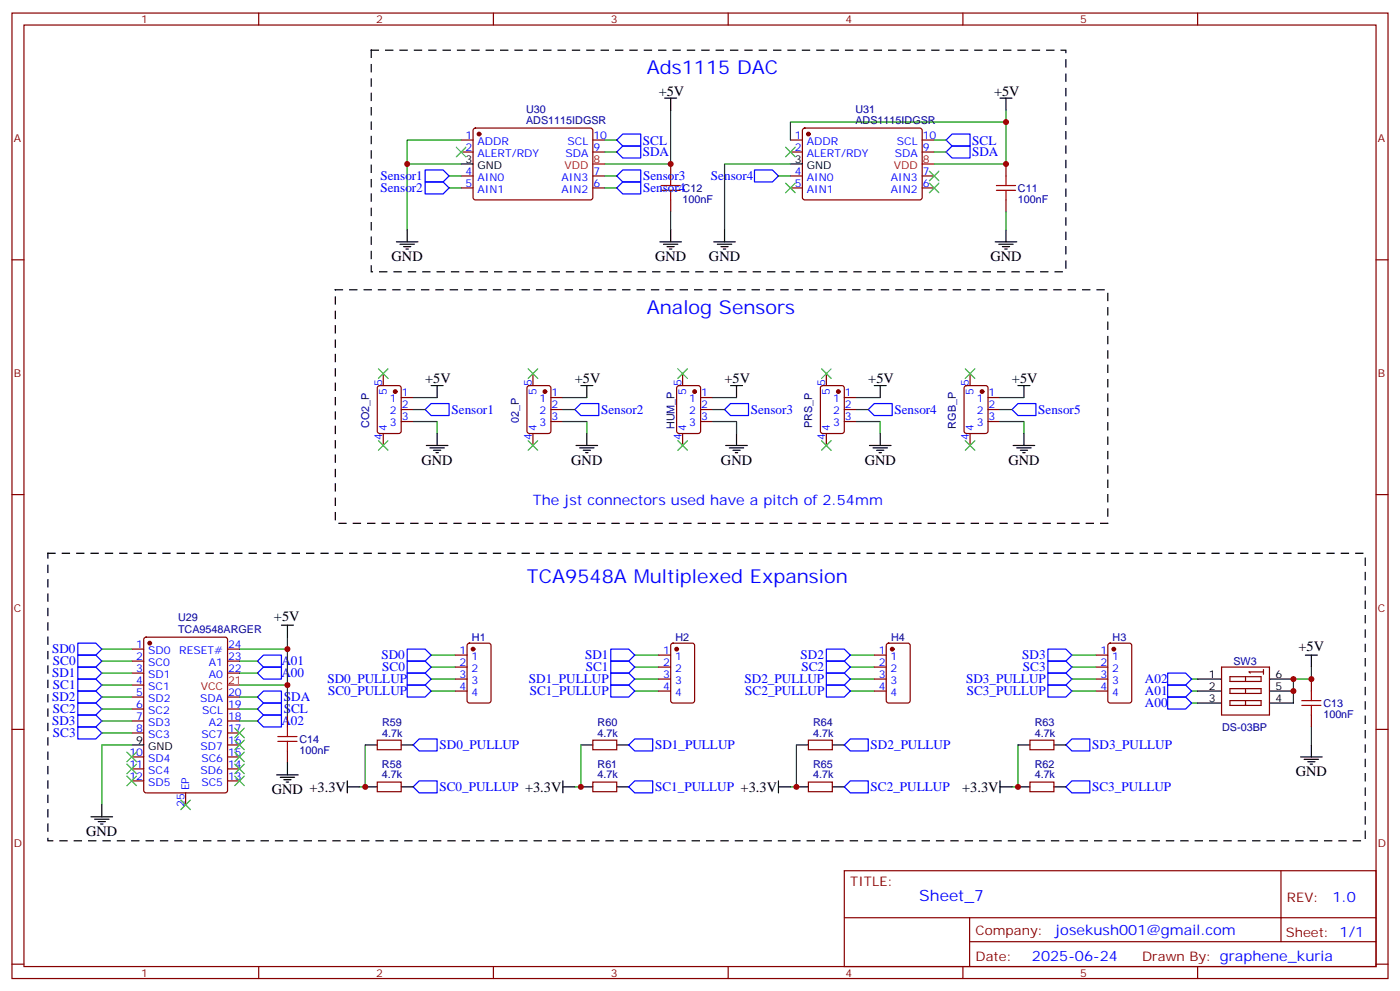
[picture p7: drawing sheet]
<svg xmlns="http://www.w3.org/2000/svg" width="412mm" height="292mm" viewBox="0 0 412 292" stroke-linecap="round" stroke-linejoin="round" font-family="sans-serif">
<g fill="none" stroke="#870000" stroke-width=".35">
<path d="M3.5 3.8h405.4v284.4h-405.4zM7.1 7.4h398.2v277.3h-398.2zM76.2 3.8v3.6M145.3 3.8v3.6M214.5 3.8v3.6M283.6 3.8v3.6M352.8 3.8v3.6M139.6 37.9l.5-.2 34.1 .1 .4 .6v20l-.7 .5-34.1-.1-.5-.6v-19.8zM236.6 37.9l.5-.2 34.1 .1 .4 .6v20l-.7 .5-34.1-.1-.4-.6v-19.8zM135.8 41.2h3.5M135.8 44.8h3.5M135.8 51.8h3.5"/>
<path d="M135.8 55.4h3.5M174.6 41.2h3.6M174.6 44.8h3.6M174.6 51.8h3.6M174.6 55.4h3.6M197.6 48.3v3.5M197.6 58.9v3.5M232.8 41.2h3.6M232.8 44.8h3.6M232.8 51.8h3.6M232.8 55.4h3.6M271.6 41.2h3.6"/>
<path d="M271.6 44.8h3.6M271.6 51.8h3.6M271.6 55.4h3.6M296.3 48.3v3.5M296.3 58.9v3.5M3.5 76.5h3.6M405.3 76.5h3.6M111.4 113.8l.4-.2h5.7l.6 .4 .1 13-.5 .6-5.9 .1-.6-.5-.1-12.9zM112.9 110v3.6M118.2 117.1h3.5M155.5 113.8l.4-.2h5.7l.6 .4 .1 13-.5 .6-5.9 .1-.6-.5-.1-12.9zM157 110v3.6"/>
<path d="M162.3 117.1h3.5M199.6 113.8l.4-.2h5.7l.6 .4 .1 13-.5 .6-5.9 .1-.6-.5-.1-12.9zM201.1 110v3.6M206.4 117.1h3.5M241.9 113.8l.5-.2h5.6l.7 .4v13l-.5 .6-5.8 .1-.7-.5v-12.9zM243.4 110v3.6M248.7 117.1h3.5M284.2 113.8l.5-.2h5.6l.7 .4v13l-.4 .6-5.9 .1-.7-.5v-12.9zM285.8 110v3.6M291 117.1h3.6M112.9 127.7v3.5M118.2 120.6h3.5"/>
<path d="M118.2 124.1h3.5M157 127.7v3.5M162.3 120.6h3.5M162.3 124.1h3.5M201.1 127.7v3.5M206.4 120.6h3.5M206.4 124.1h3.5M243.4 127.7v3.5M248.7 120.6h3.5M248.7 124.1h3.5M285.8 127.7v3.5M291 120.6h3.6"/>
<path d="M291 124.1h3.6M3.5 145.7h3.6M405.3 145.7h3.6M38.8 191.2h3.5M38.8 194.7h3.5M38.8 198.2h3.5M42.6 187.8l.4-.2h23.3l.7 .5v44.7l-.4 .6-23.6 .1-.6-.5-.1-44.7zM67 191.2h3.6M67 194.7h3.6M67 198.2h3.6M134.1 192.9h3.5M134.1 196.5h3.5"/>
<path d="M134.1 200h3.5M137.8 189.6l.5-.2h5.6l.7 .4v16.5l-.4 .7h-5.9l-.7-.4v-16.5zM194 192.9h3.6M194 196.5h3.6M194 200h3.6M197.8 189.6l.5-.2h5.6l.7 .4v16.5l-.5 .7h-5.8l-.7-.4v-16.5zM257.5 192.9h3.6M257.5 196.5h3.6M257.5 200h3.6M261.3 189.6l.5-.2h5.6l.7 .4v16.5l-.5 .7h-5.8l-.7-.4v-16.5zM322.8 192.9h3.5M322.8 196.5h3.5"/>
<path d="M322.8 200h3.5M326.6 189.6l.4-.2h5.7l.6 .4 .1 16.5-.5 .7h-5.9l-.6-.4-.1-16.5zM359.8 196.5h14.1v14.1h-14.1zM362.3 199.3h9.2v1.4h-9.2zM366.9 199.3v1.4M372.2 197.9h-4.3l.4 .3M372.2 197.2v1.4M386.3 200v3.5M3.5 214.8h3.6M38.8 201.8h3.5M38.8 205.3h3.5M38.8 208.8h3.5"/>
<path d="M38.8 212.3h3.5M38.8 215.9h3.5M67 205.3h3.6M67 208.8h3.6M67 212.3h3.6M67 215.9h3.6M67 219.4h3.6M84.7 210.6v3.5M111.1 218h7.1v2.8h-7.1zM134.1 203.5h3.5M174.6 218h7.1v2.8h-7.1zM194 203.5h3.6"/>
<path d="M238.1 218h7.1v2.8h-7.1zM257.5 203.5h3.6M303.4 218h7v2.8h-7zM322.8 203.5h3.5M362.3 202.8h9.2v1.4h-9.2zM362.3 206.3h9.2v1.5h-9.2zM366.9 202.8v1.4M366.9 206.3v1.5M386.3 210.6v3.5M405.3 214.8h3.6M38.8 222.9h3.5M38.8 226.4h3.5"/>
<path d="M38.8 230h3.5M54.7 233.5v3.5M67 222.9h3.6M67 226.4h3.6M67 230h3.6M84.7 221.2v3.5M111.1 230.3h7.1v2.9h-7.1zM174.6 230.3h7.1v2.9h-7.1zM238.1 230.3h7.1v2.9h-7.1zM303.4 230.3h7v2.9h-7zM248.7 256.4h156.6v28.3h-156.6zM377.3 256.5v20.8"/>
<path d="M248.7 270.3h156.5M285.6 277.3h119.6M285.6 270.3v14.1M3.5 284h3.6M76.2 284.7v3.5M145.3 284.7v3.5M214.5 284.7v3.5M283.6 284.7v3.5M352.8 284.7v3.5M405.3 284h3.6"/>
</g>
<g fill="#870000" stroke="#870000" stroke-width=".35">
<circle cx="141.1" cy="39.5" r=".53"/>
<circle cx="238.1" cy="39.5" r=".53"/>
<circle cx="116.4" cy="115.3" r=".53"/>
<circle cx="160.5" cy="115.3" r=".53"/>
<circle cx="204.6" cy="115.3" r=".53"/>
<circle cx="246.9" cy="115.3" r=".53"/>
<circle cx="289.3" cy="115.3" r=".53"/>
<circle cx="44.1" cy="189.4" r=".53"/>
<circle cx="139.3" cy="191.2" r=".53"/>
<circle cx="199.3" cy="191.2" r=".53"/>
<circle cx="328.1" cy="191.2" r=".53"/>
<circle cx="262.8" cy="191.2" r=".53"/>
</g>
<g fill="none" stroke="#000" stroke-width=".35">
<path d="M195.8 28.9h3.5M197.6 28.9v3.5M294.6 28.9h3.5M296.3 28.9v3.5M135.8 48.3h3.5M232.8 48.3h3.6M116.8 71.2h6.3M117.8 71.9h4.3M118.9 72.6h2.1M119.6 73.3h.7M119.9 67.7v3.5M194.4 71.2h6.3"/>
<path d="M195.4 71.9h4.3M196.5 72.6h2.1M197.2 73.3h.7M197.6 67.7v3.5M210.3 71.2h6.3M211.3 71.9h4.2M212.4 72.6h2.1M213.1 73.3h.7M213.4 67.7v3.5M293.2 71.2h6.3M294.2 71.9h4.2M295.3 72.6h2.1"/>
<path d="M296 73.3h.7M296.3 67.7v3.5M127 113.6h3.5M128.8 113.6v3.5M171.1 113.6h3.5M172.9 113.6v3.5M215.2 113.6h3.5M217 113.6v3.5M257.5 113.6h3.6M259.3 113.6v3.5M299.9 113.6h3.5M301.6 113.6v3.5"/>
<path d="M125.6 131.2h6.3M126.6 131.9h4.3M127.7 132.6h2.1M128.4 133.3h.7M128.8 127.7v3.5M169.7 131.2h6.3M170.7 131.9h4.3M171.8 132.6h2.1M172.5 133.3h.7M172.9 127.7v3.5M213.8 131.2h6.3M214.8 131.9h4.3"/>
<path d="M215.9 132.6h2.1M216.6 133.3h.7M217 127.7v3.5M256.1 131.2h6.4M257.2 131.9h4.2M258.2 132.6h2.1M258.9 133.3h.7M259.3 127.7v3.5M298.4 131.2h6.4M299.5 131.9h4.2M300.6 132.6h2.1M301.3 133.3h.7"/>
<path d="M301.6 127.7v3.5M82.9 184.1h3.5M84.7 184.1v3.5M352.8 200h7M373.9 200h7.1M384.5 192.9h3.6M386.3 192.9v3.6M38.8 219.4h3.5M107.6 219.4h3.5M118.2 219.4h3.5M171.1 219.4h3.5M181.7 219.4h3.5"/>
<path d="M234.6 219.4h3.5M245.2 219.4h3.5M299.9 219.4h3.5M310.4 219.4h3.6M352.8 203.5h7M352.8 207h7M373.9 203.5h7.1M373.9 207h7.1M386.3 219.4v3.5M30 237v3.6M81.5 228.2h6.3M82.5 228.9h4.3"/>
<path d="M83.6 229.6h2.1M84.3 230.3h.7M84.7 224.7v3.5M102.3 231.7h3.5M102.3 230v3.5M107.6 231.7h3.5M118.2 231.7h3.5M165.8 231.7h3.5M165.8 230v3.5M171.1 231.7h3.5M181.7 231.7h3.5M229.3 231.7h3.5"/>
<path d="M229.3 230v3.5M234.6 231.7h3.5M245.2 231.7h3.5M294.6 231.7h3.5M294.6 230v3.5M299.9 231.7h3.5M310.4 231.7h3.6M383.1 222.9h6.4M384.2 223.6h4.2M385.2 224.3h2.1M385.9 225h.7M26.8 240.6h6.4"/>
<path d="M27.9 241.3h4.2M28.9 242h2.1M29.6 242.7h.7"/>
</g>
<path d="M174.6 48.3h3.6M271.6 48.3h3.6M67 201.8h3.6" fill="none" stroke="#f00" stroke-width=".35"/>
<g fill="none" stroke="#3c3" stroke-width=".35">
<path d="M134.4 43.4l2.8 2.8M137.2 43.4l-2.8 2.8M231.4 43.4l2.8 2.8M231.4 53.9l2.8 2.9M234.2 43.4l-2.8 2.8M234.2 53.9l-2.8 2.9M273.8 53.9l2.8 2.9M273.8 50.4l2.8 2.8M276.6 53.9l-2.8 2.9M276.6 50.4l-2.8 2.8M111.5 108.6l2.8 2.8M114.3 108.6l-2.8 2.8"/>
<path d="M155.6 108.6l2.8 2.8M158.4 108.6l-2.8 2.8M199.7 108.6l2.8 2.8M202.5 108.6l-2.8 2.8M242 108.6l2.8 2.8M244.8 108.6l-2.8 2.8M284.3 108.6l2.9 2.8M287.2 108.6l-2.9 2.8M111.5 129.8l2.8 2.8M114.3 129.8l-2.8 2.8M155.6 129.8l2.8 2.8M158.4 129.8l-2.8 2.8"/>
<path d="M199.7 129.8l2.8 2.8M202.5 129.8l-2.8 2.8M242 129.8l2.8 2.8M244.8 129.8l-2.8 2.8M284.3 129.8l2.9 2.8M287.2 129.8l-2.9 2.8M69.1 218l2.9 2.8M69.1 214.5l2.9 2.8M72 218l-2.9 2.8M72 214.5l-2.9 2.8M37.4 221.5l2.8 2.8M37.4 225l2.8 2.9"/>
<path d="M37.4 228.6l2.8 2.8M40.2 221.5l-2.8 2.8M40.2 225l-2.8 2.9M40.2 228.6l-2.8 2.8M53.3 235.6l2.8 2.8M56.1 235.6l-2.8 2.8M69.1 228.6l2.9 2.8M69.1 225l2.9 2.9M69.1 221.5l2.9 2.8M72 228.6l-2.9 2.8M72 225l-2.9 2.9M72 221.5l-2.9 2.8"/>
</g>
<g fill="none" stroke="#008700" stroke-width=".35">
<path d="M197.6 32.4v15.9h-19.4M296.3 32.4v15.9h-21.1M296.3 35.9h-63.5v5.3M119.9 48.3h15.9M132.3 51.8h3.5M132.3 55.4h3.5M135.8 41.2h-15.9v26.5M178.2 41.2h3.5M178.2 44.8h3.5M178.2 51.8h3.5M178.2 55.4h3.5M229.3 51.8h3.5"/>
<path d="M232.8 48.3h-19.4v19.4M275.2 41.2h3.5M275.2 44.8h3.5M197.6 62.4v5.3M296.3 62.4v5.3M121.7 117.1h7.1M165.8 117.1h7.1M209.9 117.1h7.1M252.2 117.1h7.1M294.6 117.1h7M121.7 124.1h7.1v3.6M121.7 120.6h3.5"/>
<path d="M165.8 124.1h7.1v3.6M165.8 120.6h3.5M209.9 124.1h7.1v3.6M209.9 120.6h3.5M252.2 124.1h7.1v3.6M252.2 120.6h3.6M294.6 124.1h7v3.6M294.6 120.6h3.5M30 191.2h8.8M30 194.7h8.8M30 198.2h8.8M70.6 191.2h14.1"/>
<path d="M70.6 194.7h5.2M70.6 198.2h5.2M84.7 187.6v14.2h-14.1M127 192.9h7.1M127 196.5h7.1M127 200h7.1M187 192.9h7M187 196.5h7M187 200h7M250.5 192.9h7M250.5 196.5h7M250.5 200h7"/>
<path d="M315.7 192.9h7.1M315.7 196.5h7.1M315.7 200h7.1M351 200h1.8M386.3 196.5v3.5h-5.3v7M30 208.8h8.8M30 205.3h8.8M30 201.8h8.8M30 212.3h8.8M30 215.9h8.8M38.8 219.4h-8.8v17.6M70.6 208.8h5.2"/>
<path d="M70.6 205.3h5.2M70.6 212.3h5.2M84.7 201.8v8.8M107.6 219.4v12.3h-1.8M127 203.5h7.1M171.1 219.4v12.3h-1.8M187 203.5h7M234.6 219.4v12.3h-1.8M250.5 203.5h7M299.9 219.4v12.3h-1.8M315.7 203.5h7.1M351 203.5h1.8"/>
<path d="M351 207h1.8M386.3 214.1v5.3"/>
</g>
<g fill="none" stroke="#a10000" stroke-width=".35">
<path d="M194.7 56.1h5.7M194.7 54.6h5.7M197.6 51.8v2.8M197.6 56.1v2.8M293.5 56.1h5.7M293.5 54.6h5.7M296.3 51.8v2.8M296.3 56.1v2.8M81.8 218.3h5.7M81.8 216.9h5.7M84.7 214.1v2.8M84.7 218.3v2.9"/>
<path d="M383.5 207.8h5.6M383.5 206.3h5.6M386.3 203.5v2.8M386.3 207.8v2.8"/>
</g>
<g fill="none" stroke="#00f" stroke-width=".35">
<path d="M183.4 39.5h5.3v3.5h-5.3l-1.7-1.8zM125.2 50.1h5.3l1.8 1.7-1.8 1.8h-5.3zM125.2 53.6h5.3l1.8 1.8-1.8 1.7h-5.3zM181.7 51.8l1.7-1.7h5.3v3.5h-5.3zM181.7 55.4l1.7-1.8h5.3v3.5h-5.3zM181.7 44.8l1.7-1.8h5.3v3.5h-5.3zM222.2 50.1h5.3l1.8 1.7-1.8 1.8h-5.3zM278.7 41.2l1.8-1.7h5.3v3.5h-5.3zM278.7 44.8l1.8-1.8h5.3v3.5h-5.3zM127 118.9h5.3v3.5h-5.3l-1.8-1.8zM171.1 118.9h5.3v3.5h-5.3l-1.8-1.8zM215.2 118.9h5.3v3.5h-5.3l-1.8-1.8z"/>
<path d="M257.5 118.9h5.3v3.5h-5.3l-1.7-1.8zM298.1 120.6l1.8-1.7h5.3v3.5h-5.3zM22.9 189.4h5.3l1.8 1.8-1.8 1.7h-5.3zM22.9 192.9h5.3l1.8 1.8-1.8 1.8h-5.3zM22.9 200h5.3l1.8 1.8-1.8 1.7h-5.3zM22.9 196.5h5.3l1.8 1.7-1.8 1.8h-5.3zM75.8 198.2l1.8-1.7h5.3v3.5h-5.3zM75.8 194.7l1.8-1.8h5.3v3.6h-5.3zM119.9 194.7h5.3l1.8 1.8-1.8 1.7h-5.3zM119.9 191.2h5.3l1.8 1.7-1.8 1.8h-5.3zM119.9 198.2h5.3l1.8 1.8-1.8 1.8h-5.3zM179.9 198.2h5.3l1.8 1.8-1.8 1.8h-5.3z"/>
<path d="M179.9 191.2h5.3l1.8 1.7-1.8 1.8h-5.3zM179.9 194.7h5.3l1.8 1.8-1.8 1.7h-5.3zM243.4 198.2h5.3l1.8 1.8-1.8 1.8h-5.3zM243.4 191.2h5.3l1.8 1.7-1.8 1.8h-5.3zM243.4 194.7h5.3l1.8 1.8-1.8 1.7h-5.3zM308.7 194.7h5.3l1.7 1.8-1.7 1.7h-5.3zM308.7 191.2h5.3l1.7 1.7-1.7 1.8h-5.3zM308.7 198.2h5.3l1.7 1.8-1.7 1.8h-5.3zM344 198.2h5.2l1.8 1.8-1.8 1.8h-5.2zM22.9 207h5.3l1.8 1.8-1.8 1.8h-5.3zM22.9 203.5h5.3l1.8 1.8-1.8 1.7h-5.3zM22.9 214.1h5.3l1.8 1.8-1.8 1.7h-5.3z"/>
<path d="M22.9 210.6h5.3l1.8 1.7-1.8 1.8h-5.3zM75.8 205.3l1.8-1.8h5.3v3.5h-5.3zM75.8 208.8l1.8-1.8h5.3v3.6h-5.3zM77.6 210.6h5.3v3.5h-5.3l-1.8-1.8zM119.9 201.8h5.3l1.8 1.7-1.8 1.8h-5.3zM121.7 219.4l1.8-1.8h5.3v3.6h-5.3zM179.9 201.8h5.3l1.8 1.7-1.8 1.8h-5.3zM187 217.6h5.3v3.6h-5.3l-1.8-1.8zM243.4 201.8h5.3l1.8 1.7-1.8 1.8h-5.3zM250.5 217.6h5.3v3.6h-5.3l-1.8-1.8zM308.7 201.8h5.3l1.7 1.7-1.7 1.8h-5.3zM314 219.4l1.7-1.8h5.3v3.6h-5.3z"/>
<path d="M344 201.8h5.2l1.8 1.7-1.8 1.8h-5.2zM344 205.3h5.2l1.8 1.7-1.8 1.8h-5.2zM121.7 231.7l1.8-1.7h5.3v3.5h-5.3zM185.2 231.7l1.8-1.7h5.3v3.5h-5.3zM248.7 231.7l1.8-1.7h5.3v3.5h-5.3zM314 231.7l1.7-1.7h5.3v3.5h-5.3z"/>
</g>
<path d="M109.4 14.8h204.6v65.2h-204.6zM98.8 85.3h227.5v68.8h-227.5zM14.1 162.9h388.1v84.7h-388.1z" fill="none" stroke="#000" stroke-width=".35" stroke-dasharray="2.1 2.1"/>
<g fill="#c00">
<circle cx="119.9" cy="48.3" r=".88"/>
<circle cx="296.3" cy="48.3" r=".88"/>
<circle cx="296.3" cy="35.9" r=".88"/>
<circle cx="197.6" cy="48.3" r=".88"/>
<circle cx="107.6" cy="231.7" r=".88"/>
<circle cx="171.1" cy="231.7" r=".88"/>
<circle cx="299.9" cy="231.7" r=".88"/>
<circle cx="234.6" cy="231.7" r=".88"/>
<circle cx="386.3" cy="200" r=".88"/>
<circle cx="381" cy="203.5" r=".88"/>
<circle cx="381" cy="200" r=".88"/>
<circle cx="84.7" cy="191.2" r=".88"/>
<circle cx="84.7" cy="201.8" r=".88"/>
</g>
<g font-size="5.6" fill="#00f">
<text x="190.5" y="21.8">Ads1115 DAC</text>
<text x="190.5" y="92.4">Analog Sensors</text>
<text x="155.2" y="171.8">TCA9548A Multiplexed Expansion</text>
</g>
<text font-size="4.6" fill="#00f" x="270.8" y="265.5">Sheet_7</text>
<g font-size="4.2">
<text x="194" y="28.2">+5V</text>
<text x="292.8" y="28.2">+5V</text>
<text x="115.4" y="76.9">GND</text>
<text x="193" y="76.9">GND</text>
<text x="208.8" y="76.9">GND</text>
<text x="291.7" y="76.9">GND</text>
<text x="125.2" y="112.9">+5V</text>
<text x="169.3" y="112.9">+5V</text>
<text x="213.4" y="112.9">+5V</text>
<text x="255.8" y="112.9">+5V</text>
<text x="298.1" y="112.9">+5V</text>
<text x="124.2" y="136.8">GND</text>
<text x="168.3" y="136.8">GND</text>
<text x="212.4" y="136.8">GND</text>
<text x="254.7" y="136.8">GND</text>
<text x="297" y="136.8">GND</text>
<text x="80.7" y="183">+5V</text>
<text x="382.5" y="191.8">+5V</text>
<text x="80.1" y="233.9">GND +3.3V</text>
<text x="283.4" y="233.2">+3.3V</text>
<text x="381.7" y="228.6">GND</text>
<text x="25.4" y="246.2">GND</text>
</g>
<g font-size="4.2" fill="#00f">
<text x="157" y="148.8">The jst connectors used have a pitch of 2.54mm</text>
<text x="392.5" y="265.7">1.0</text>
<text x="310.9" y="275.3">josekush001@gmail.com</text>
<text x="304" y="283.1">2025-06-24</text>
</g>
<g font-size="3.9" fill="#00f">
<text x="189.3" y="46.1">SDA</text>
<text x="189.4" y="42.6">SCL</text>
<text x="286.3" y="46.1">SDA</text>
<text x="286.4" y="42.6">SCL</text>
<text x="112.1" y="53.1">Sensor1</text>
<text x="189.4" y="53.1">Sensor3</text>
<text x="209.4" y="53">Sensor4</text>
<text x="112.1" y="56.6">Sensor2</text>
<text x="189.4" y="56.7">Sensor4</text>
<text x="133" y="121.9">Sensor1</text>
<text x="177.1" y="121.9">Sensor2</text>
<text x="221.1" y="121.9">Sensor3</text>
<text x="263.5" y="121.9">Sensor4</text>
<text x="305.8" y="121.9">Sensor5</text>
<text x="15.4" y="192.4">SD0</text>
<text x="15.6" y="195.9">SC0</text>
<text x="82.9" y="196">A01</text>
<text x="112.4" y="194.2">SD0</text>
<text x="112.6" y="197.7">SC0</text>
<text x="172.3" y="194.2">SD1</text>
<text x="172.6" y="197.7">SC1</text>
<text x="235.8" y="194.2">SD2</text>
<text x="236.1" y="197.7">SC2</text>
<text x="301.1" y="194.2">SD3</text>
<text x="301.3" y="197.7">SC3</text>
<text x="15.4" y="199.5">SD1</text>
<text x="15.6" y="203">SC1</text>
<text x="82.9" y="199.5">A00</text>
<text x="96.4" y="201.2">SD0_PULLUP</text>
<text x="155.8" y="201.2">SD1_PULLUP</text>
<text x="219.3" y="201.2">SD2_PULLUP</text>
<text x="284.6" y="201.2">SD3_PULLUP</text>
<text x="337.3" y="201.2">A02</text>
<text x="15.4" y="206.5">SD2</text>
<text x="83.6" y="206.6">SDA</text>
<text x="96.7" y="204.8">SC0_PULLUP</text>
<text x="156" y="204.8">SC1_PULLUP</text>
<text x="219.5" y="204.8">SC2_PULLUP</text>
<text x="284.8" y="204.8">SC3_PULLUP</text>
<text x="337.3" y="204.8">A01</text>
<text x="337.3" y="208.3">A00</text>
<text x="15.4" y="213.6">SD3</text>
<text x="15.6" y="210">SC2</text>
<text x="82.9" y="213.6">A02</text>
<text x="83.6" y="210.1">SCL</text>
<text x="15.6" y="217.1">SC3</text>
<text x="129.5" y="220.7">SD0_PULLUP</text>
<text x="193" y="220.7">SD1_PULLUP</text>
<text x="256.5" y="220.7">SD2_PULLUP</text>
<text x="321.7" y="220.7">SD3_PULLUP</text>
<text x="129.5" y="233">SC0_PULLUP +3.3V</text>
<text x="193" y="233">SC1_PULLUP +3.3V</text>
<text x="256.5" y="233">SC2_PULLUP</text>
<text x="321.7" y="233">SC3_PULLUP</text>
</g>
<g font-size="3.9" fill="#800">
<text x="250.5" y="261">TITLE:</text>
<text x="379.1" y="265.7">REV:</text>
<text x="287.4" y="275.2">Company:</text>
<text x="378.7" y="275.8">Sheet: 1/1</text>
<text x="287.4" y="282.9">Date:</text>
<text x="336.4" y="283">Drawn By: graphene_kuria</text>
</g>
<g font-size="3.2" fill="#800">
<text x="41.6" y="6.8">1</text>
<text x="110.8" y="6.8">2</text>
<text x="179.9" y="6.8">3</text>
<text x="249.1" y="6.8">4</text>
<text x="318.2" y="6.8">5</text>
<text x="4.1" y="41.9">A</text>
<text x="405.9" y="41.9">A</text>
<text x="4.1" y="111.1">B</text>
<text x="405.9" y="111.1">B</text>
<text x="4.1" y="180.2">C</text>
<text x="405.9" y="180.2">C</text>
<text x="4.1" y="249.4">D</text>
<text x="405.9" y="249.4">D</text>
<text x="41.6" y="287.7">1</text>
<text x="110.8" y="287.7">2</text>
<text x="179.9" y="287.7">3</text>
<text x="249.1" y="287.7">4</text>
<text x="318.2" y="287.7">5</text>
</g>
<g font-size="3.2" fill="#000080">
<text x="155" y="33.3">U30</text>
<text x="252" y="33.3">U31</text>
<text x="155" y="36.4">ADS1115IDGSR</text>
<text x="252" y="36.4">ADS1115IDGSR</text>
<text x="201.1" y="59.7">100nF</text>
<text x="201.1" y="56.5">C12</text>
<text x="299.9" y="59.7">100nF</text>
<text x="299.9" y="56.5">C11</text>
<text x="152.8" y="124.5" transform="rotate(-90 152.8 124.5)">02_P</text>
<text x="108.7" y="126" transform="rotate(-90 108.7 126)">CO2_P</text>
<text x="198.7" y="126.4" transform="rotate(-90 198.7 126.4)">HUM_P</text>
<text x="239.2" y="126" transform="rotate(-90 239.2 126)">PRS_P</text>
<text x="281.6" y="126.2" transform="rotate(-90 281.6 126.2)">RGB_P</text>
<text x="52.4" y="182.9">U29</text>
<text x="52.4" y="186.3">TCA9548ARGER</text>
<text x="139" y="188.8">H1</text>
<text x="199" y="188.8">H2</text>
<text x="262.5" y="188.8">H4</text>
<text x="327.7" y="188.8">H3</text>
<text x="363.3" y="195.9">SW3</text>
<text x="389.8" y="208.2">C13</text>
<text x="112.5" y="213.7">R59</text>
<text x="176" y="213.7">R60</text>
<text x="239.5" y="213.7">R64</text>
<text x="304.8" y="213.7">R63</text>
<text x="360" y="215.3">DS-03BP</text>
<text x="389.8" y="211.4">100nF</text>
<text x="88.2" y="221.9">100nF</text>
<text x="88.2" y="218.8">C14</text>
<text x="112.5" y="216.9">4.7k</text>
<text x="176" y="216.9">4.7k</text>
<text x="239.5" y="216.9">4.7k</text>
<text x="304.8" y="216.9">4.7k</text>
<text x="112.5" y="226.1">R58</text>
<text x="176" y="226.1">R61</text>
<text x="239.5" y="226.1">R65</text>
<text x="304.8" y="226.1">R62</text>
<text x="112.5" y="229.3">4.7k</text>
<text x="176" y="229.3">4.7k</text>
<text x="239.5" y="229.3">4.7k</text>
<text x="304.8" y="229.3">4.7k</text>
</g>
<g font-size="3.2" fill="#00f">
<text x="137.2" y="40.9">1</text>
<text x="174.8" y="40.9">10</text>
<text x="234.2" y="40.9">1</text>
<text x="271.8" y="40.9">10</text>
<text x="137.2" y="44.4">2</text>
<text x="140.7" y="42.7">ADDR</text>
<text x="140.7" y="46.2">ALERT/RDY</text>
<text x="166.5" y="46.2">SDA</text>
<text x="167.2" y="42.7">SCL</text>
<text x="174.8" y="44.4">9</text>
<text x="234.2" y="44.4">2</text>
<text x="237.7" y="42.7">ADDR</text>
<text x="237.7" y="46.2">ALERT/RDY</text>
<text x="263.6" y="46.2">SDA</text>
<text x="264.2" y="42.7">SCL</text>
<text x="271.8" y="44.4">9</text>
<text x="137.2" y="51.5">4</text>
<text x="140.7" y="53.2">AIN0</text>
<text x="165.4" y="53.2">AIN3</text>
<text x="174.8" y="51.5">7</text>
<text x="234.2" y="51.5">4</text>
<text x="237.7" y="53.2">AIN0</text>
<text x="262.4" y="53.2">AIN3</text>
<text x="271.8" y="51.5">7</text>
<text x="137.2" y="55">5</text>
<text x="140.7" y="56.8">AIN1</text>
<text x="165.4" y="56.8">AIN2</text>
<text x="174.8" y="55">6</text>
<text x="234.2" y="55">5</text>
<text x="237.7" y="56.8">AIN1</text>
<text x="262.4" y="56.8">AIN2</text>
<text x="271.8" y="55">6</text>
<text x="112.5" y="113.6" transform="rotate(-90 112.5 113.6)">5</text>
<text x="156.6" y="113.6" transform="rotate(-90 156.6 113.6)">5</text>
<text x="200.7" y="113.6" transform="rotate(-90 200.7 113.6)">5</text>
<text x="243.1" y="113.6" transform="rotate(-90 243.1 113.6)">5</text>
<text x="285.4" y="113.6" transform="rotate(-90 285.4 113.6)">5</text>
<text x="113.9" y="116.3" transform="rotate(-90 113.9 116.3)">5</text>
<text x="114.9" y="118.5">1</text>
<text x="118.4" y="116.7">1</text>
<text x="158" y="116.3" transform="rotate(-90 158 116.3)">5</text>
<text x="159" y="118.5">1</text>
<text x="162.5" y="116.7">1</text>
<text x="202.1" y="116.3" transform="rotate(-90 202.1 116.3)">5</text>
<text x="203.1" y="118.5">1</text>
<text x="206.6" y="116.7">1</text>
<text x="244.5" y="116.3" transform="rotate(-90 244.5 116.3)">5</text>
<text x="245.4" y="118.5">1</text>
<text x="248.9" y="116.7">1</text>
<text x="286.8" y="116.3" transform="rotate(-90 286.8 116.3)">5</text>
<text x="287.7" y="118.5">1</text>
<text x="291.2" y="116.7">1</text>
<text x="114.9" y="122">2</text>
<text x="114.9" y="125.6">3</text>
<text x="118.4" y="120.3">2</text>
<text x="118.4" y="123.8">3</text>
<text x="159" y="122">2</text>
<text x="159" y="125.6">3</text>
<text x="162.5" y="120.3">2</text>
<text x="162.5" y="123.8">3</text>
<text x="203.1" y="122">2</text>
<text x="203.1" y="125.6">3</text>
<text x="206.6" y="120.3">2</text>
<text x="206.6" y="123.8">3</text>
<text x="245.4" y="122">2</text>
<text x="245.4" y="125.6">3</text>
<text x="248.9" y="120.3">2</text>
<text x="248.9" y="123.8">3</text>
<text x="287.7" y="122">2</text>
<text x="287.7" y="125.6">3</text>
<text x="291.2" y="120.3">2</text>
<text x="291.2" y="123.8">3</text>
<text x="112.5" y="129.7" transform="rotate(-90 112.5 129.7)">4</text>
<text x="113.9" y="127" transform="rotate(-90 113.9 127)">4</text>
<text x="156.6" y="129.7" transform="rotate(-90 156.6 129.7)">4</text>
<text x="158" y="127" transform="rotate(-90 158 127)">4</text>
<text x="200.7" y="129.7" transform="rotate(-90 200.7 129.7)">4</text>
<text x="202.1" y="127" transform="rotate(-90 202.1 127)">4</text>
<text x="243.1" y="129.7" transform="rotate(-90 243.1 129.7)">4</text>
<text x="244.5" y="127" transform="rotate(-90 244.5 127)">4</text>
<text x="285.4" y="129.7" transform="rotate(-90 285.4 129.7)">4</text>
<text x="286.8" y="127" transform="rotate(-90 286.8 127)">4</text>
<text x="40.1" y="190.8">1</text>
<text x="67.2" y="190.8">24</text>
<text x="40.1" y="194.3">2</text>
<text x="40.1" y="197.9">3</text>
<text x="43.6" y="192.6">SD0</text>
<text x="43.6" y="196.1">SC0</text>
<text x="52.8" y="192.6">RESET#</text>
<text x="61.5" y="196.1">A1</text>
<text x="67.2" y="197.9">22</text>
<text x="67.2" y="194.3">23</text>
<text x="135.4" y="192.6">1</text>
<text x="135.4" y="196.1">2</text>
<text x="138.9" y="194.3">1</text>
<text x="138.9" y="197.9">2</text>
<text x="195.4" y="192.6">1</text>
<text x="195.4" y="196.1">2</text>
<text x="198.9" y="194.3">1</text>
<text x="198.9" y="197.9">2</text>
<text x="258.9" y="192.6">1</text>
<text x="258.9" y="196.1">2</text>
<text x="262.4" y="194.3">1</text>
<text x="262.4" y="197.9">2</text>
<text x="324.1" y="192.6">1</text>
<text x="324.1" y="196.1">2</text>
<text x="327.6" y="194.3">1</text>
<text x="327.6" y="197.9">2</text>
<text x="40.1" y="201.4">4</text>
<text x="43.6" y="199.6">SD1</text>
<text x="43.6" y="203.2">SC1</text>
<text x="61.5" y="199.6">A0</text>
<text x="135.4" y="199.6">3</text>
<text x="135.4" y="203.2">4</text>
<text x="138.9" y="201.4">3</text>
<text x="195.4" y="199.6">3</text>
<text x="195.4" y="203.2">4</text>
<text x="198.9" y="201.4">3</text>
<text x="258.9" y="199.6">3</text>
<text x="258.9" y="203.2">4</text>
<text x="262.4" y="201.4">3</text>
<text x="324.1" y="199.6">3</text>
<text x="324.1" y="203.2">4</text>
<text x="327.6" y="201.4">3</text>
<text x="40.1" y="204.9">5</text>
<text x="40.1" y="208.5">6</text>
<text x="43.6" y="206.7">SD2</text>
<text x="58.9" y="206.7">SDA</text>
<text x="67.2" y="208.5">19</text>
<text x="67.2" y="204.9">20</text>
<text x="138.9" y="204.9">4</text>
<text x="198.9" y="204.9">4</text>
<text x="262.4" y="204.9">4</text>
<text x="327.6" y="204.9">4</text>
<text x="40.1" y="212">7</text>
<text x="40.1" y="215.5">8</text>
<text x="43.6" y="210.2">SC2</text>
<text x="43.6" y="213.7">SD3</text>
<text x="59.6" y="210.2">SCL</text>
<text x="61.5" y="213.7">A2</text>
<text x="67.2" y="215.5">17</text>
<text x="67.2" y="212">18</text>
<text x="43.6" y="217.3">SC3</text>
<text x="59.1" y="220.8">SD7</text>
<text x="59.3" y="217.3">SC7</text>
<text x="67.2" y="219">16</text>
<text x="38.1" y="222.6">10</text>
<text x="38.1" y="226.1">11</text>
<text x="43.6" y="224.3">SD4</text>
<text x="43.6" y="227.9">SC4</text>
<text x="59.1" y="227.9">SD6</text>
<text x="59.3" y="224.3">SC6</text>
<text x="67.2" y="226.1">14</text>
<text x="67.2" y="222.6">15</text>
<text x="38.1" y="229.6">12</text>
<text x="43.6" y="231.4">SD5</text>
<text x="55.7" y="232.8" transform="rotate(-90 55.7 232.8)">EP</text>
<text x="59.3" y="231.4">SC5</text>
<text x="67.2" y="229.6">13</text>
<text x="54.3" y="237.5" transform="rotate(-90 54.3 237.5)">25</text>
</g>
<g font-size="3.2">
<text x="137.2" y="47.9">3</text>
<text x="234.2" y="47.9">3</text>
<text x="140.7" y="49.7">GND</text>
<text x="237.7" y="49.7">GND</text>
<text x="356.1" y="199.6">1</text>
<text x="356.1" y="203.2">2</text>
<text x="375.7" y="199.6">6</text>
<text x="375.7" y="203.2">5</text>
<text x="356.1" y="206.7">3</text>
<text x="375.7" y="206.7">4</text>
<text x="40.1" y="219">9</text>
<text x="43.6" y="220.8">GND</text>
</g>
<g font-size="3.2" fill="#f00">
<text x="174.8" y="47.9">8</text>
<text x="271.8" y="47.9">8</text>
<text x="166.3" y="49.7">VDD</text>
<text x="263.3" y="49.7">VDD</text>
<text x="59.1" y="203.2">VCC</text>
<text x="67.2" y="201.4">21</text>
</g>
</svg>
